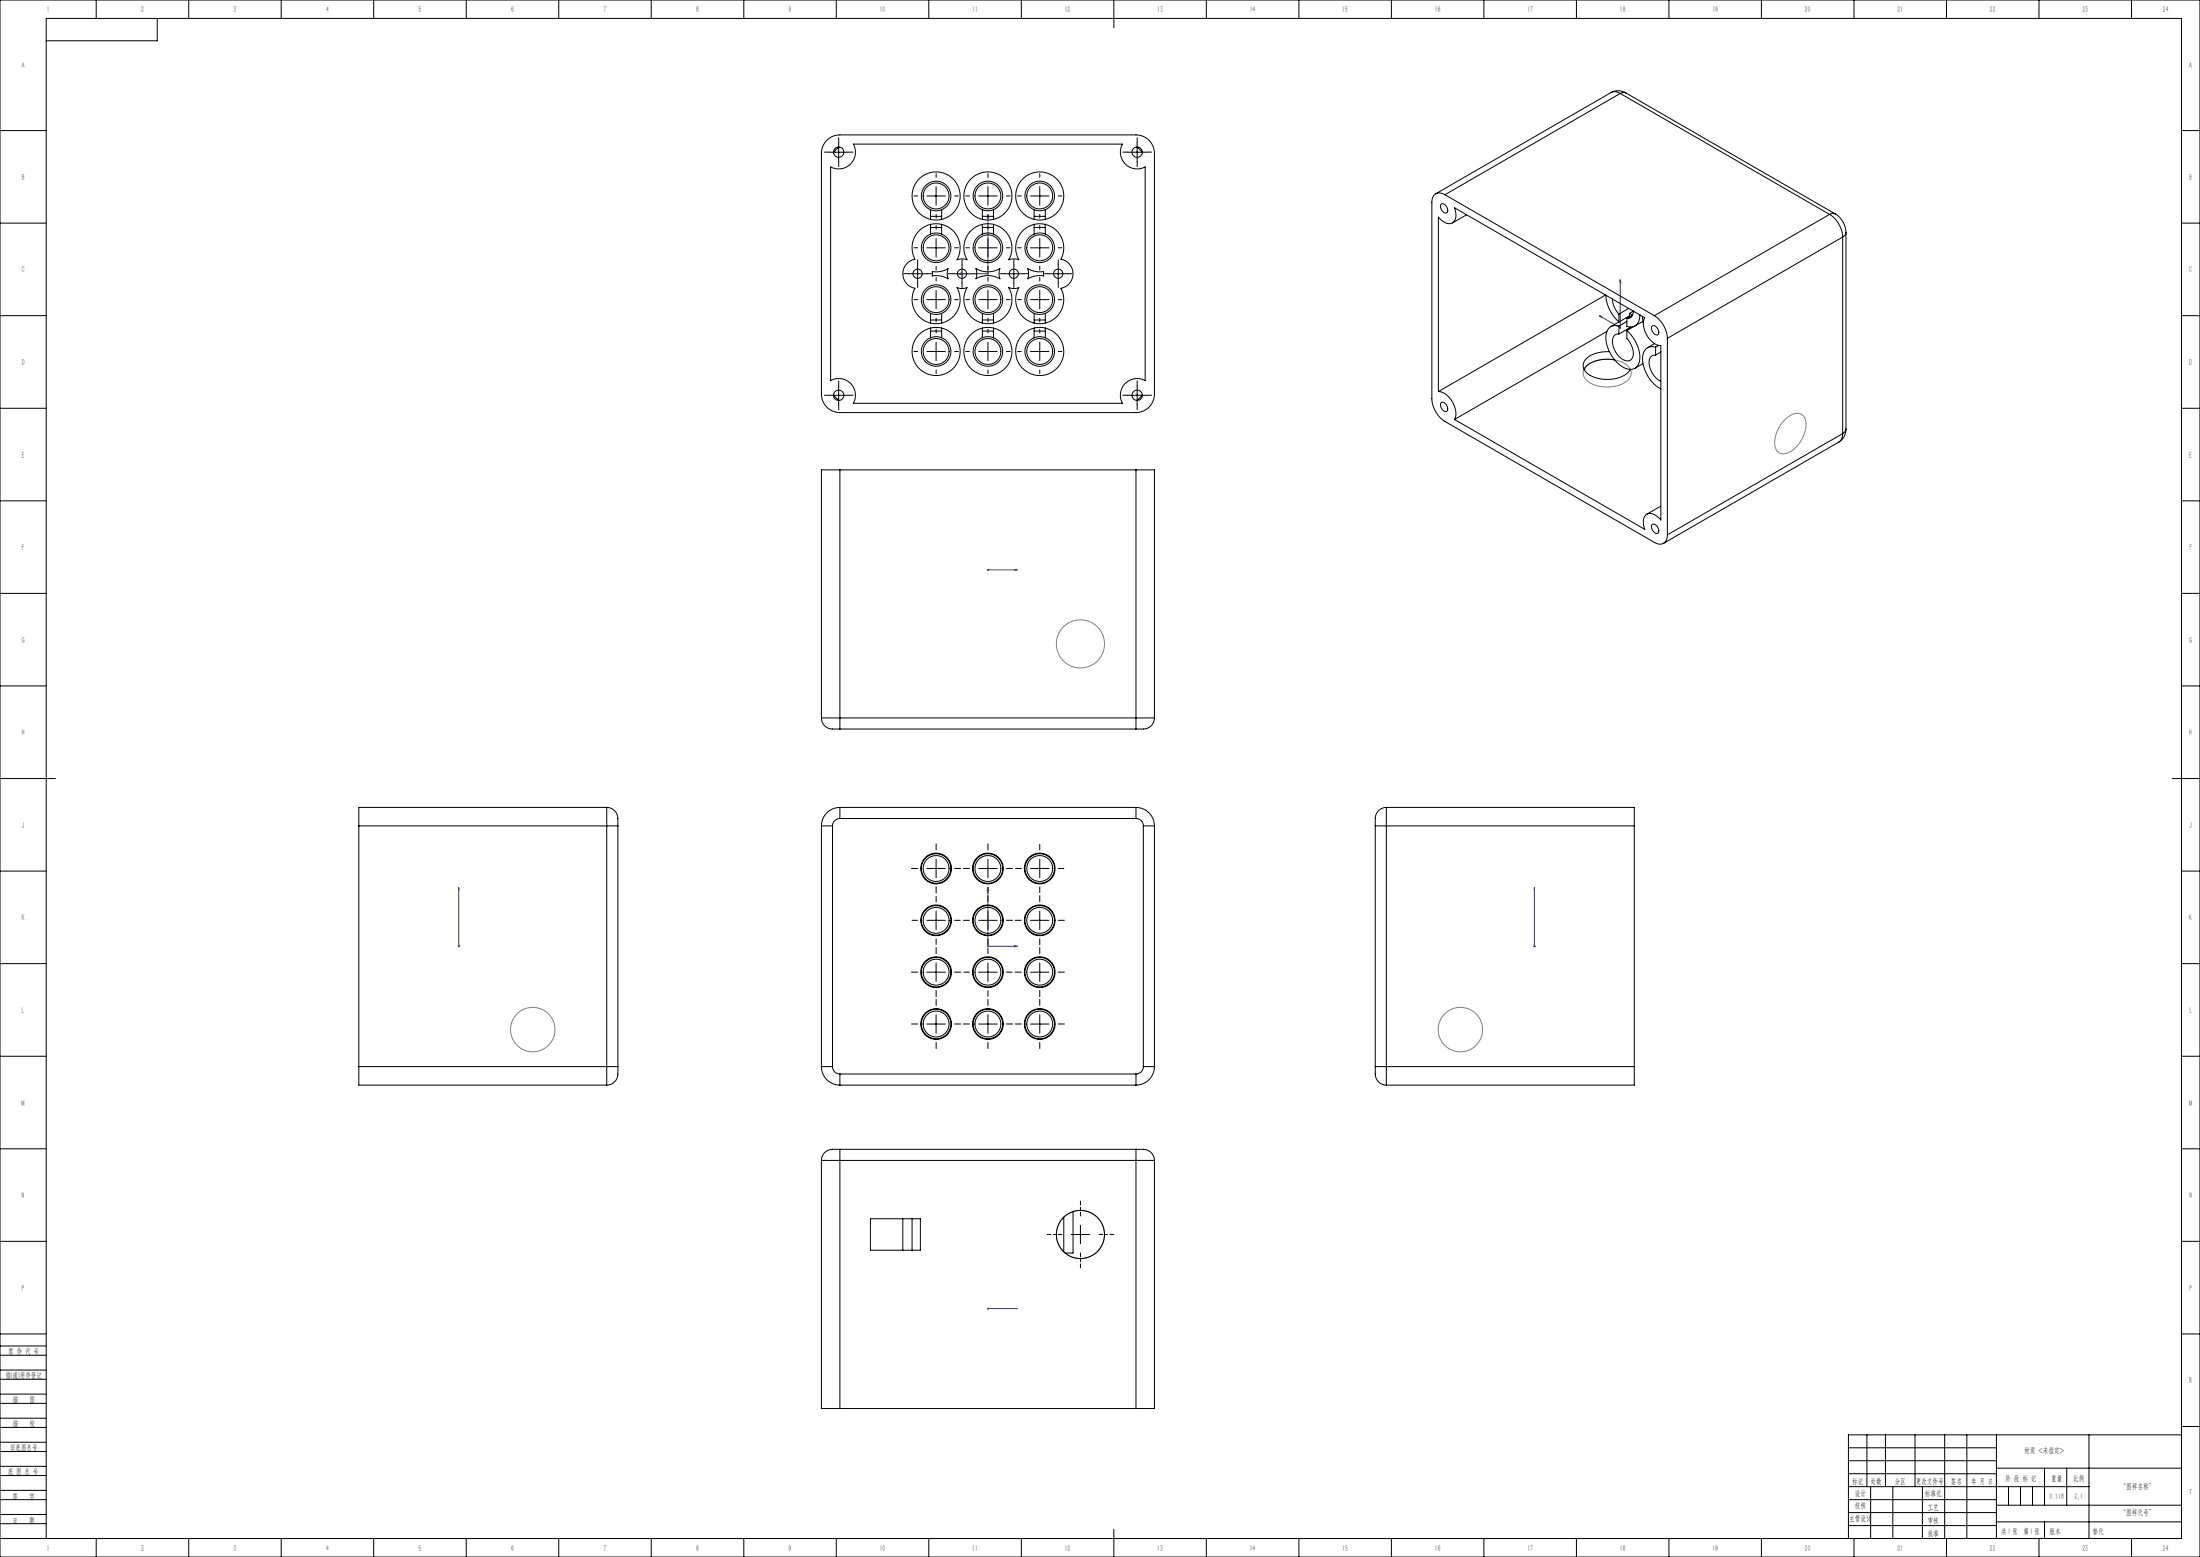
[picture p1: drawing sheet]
<svg xmlns="http://www.w3.org/2000/svg" width="1189mm" height="841mm" viewBox="0 0 1189 841" stroke-linecap="round" stroke-linejoin="round" font-family="sans-serif">
<g fill="none" stroke="#00f" stroke-width=".54">
<path d="M534 116v2zM534 116v32h-16M518 148l2-1v1zM876 151v2l-1-1zM876 151v26l-12-6M864 171h2v1zM534 308h.1M534 308h16M550 308h-2h2M248 479v2v-2M248 479v32M534 479v2z"/>
<path d="M534 479v32h16M829 479v2v-2M829 479v32M248 511v1zM248 511h.1M548 511h2l-2 1zM829 511v1zM829 511h.1M534 707h.1M534 707h16M550 707h-2h2"/>
</g>
<g fill="none" stroke="#808080" stroke-width=".54">
<path d="M533 148h1M534 148h.1M534 147v1M875 177h1M876 177v1M876 177h-1M857 198l5-3 6-1 6 1 5 2a6 6 0 0 1 2 6 6 6 0 0 1-4 4l-4 2h-7l-4-1-4-2a5 5 0 0 1-1-8zM965 227l4-3a5 5 0 0 1 6 1 5 5 0 0 1 1 5l-1 4-2 5-3 4-4 2a5 5 0 0 1-6-1 5 5 0 0 1-1-6l2-6zM533 308h1M534 307v1M247 511h1M248 511h.1"/>
<path d="M248 511v1M533 511h1M534 511h.1M534 511v1M829 511h1M829 511v1M830 511h-1M533 707h1M534 706v1"/>
<circle cx="584" cy="348" r="13"/>
<circle cx="288" cy="556" r="12"/>
<circle cx="789" cy="556" r="12"/>
<circle cx="584" cy="667" r="13"/>
</g>
<g fill="none" stroke="#000" stroke-width=".54" stroke-dasharray="30.5 1.3 1.3 1.3">
<path d="M453 77v-3M615 77v-3M448 82h-3M453 87v3M458 82h3M506 96v-2M534 96v-2M562 96v-2M610 82h-3M615 87v3M620 82h2M496 106h-2"/>
<path d="M506 116v2M516 106h2M524 106h-2M534 116v2M544 106h2M552 106h-2M562 116v2M572 106h2M496 134h-2M506 124v-2M516 134h2M524 134h-2"/>
<path d="M534 124v-2M544 134h2M552 134h-2M562 124v-2M572 134h2M491 148h-3M496 143v-3M496 153v2M501 148h2M506 152v-2M506 144v2M515 148h-3"/>
<path d="M520 143v-3M520 153v2M525 148h2M534 152v-2M534 144v2M543 148h-3M548 143v-3M548 153v2M553 148h2M562 144v2M562 152v-2M567 148h-3"/>
<path d="M572 143v-3M572 153v2M577 148h2M496 162h-2M506 172v2M506 180v-2M516 162h2M524 162h-2M534 172v2M534 180v-2M544 162h2M552 162h-2"/>
<path d="M562 180v-2M562 172v2M572 162h2M496 190h-2M506 200v2M516 190h2M524 190h-2M534 200v2M544 190h2M552 190h-2M562 200v2M572 190h2"/>
<path d="M448 213h-3M453 208v-2M453 218v3M458 213h3M610 213h-3M615 208v-2M615 218v3M620 213h2M506 459v-3M534 459v-3M562 459v-3M496 469h-3"/>
<path d="M506 479v3M516 469h3M524 469h-3M534 479v3M544 469h3M552 469h-3M562 479v3M572 469h3M496 497h-3M506 487v-3M516 497h3M524 497h-3"/>
<path d="M534 487v-3M544 497h3M552 497h-3M562 487v-3M572 497h3M506 507v3M506 515v-3M534 515v-3M534 507v3M562 507v3M562 515v-3M496 525h-3"/>
<path d="M506 535v3M516 525h3M524 525h-3M534 535v3M544 525h3M552 525h-3M562 535v3M572 525h3M496 553h-3M506 543v-3M516 553h3M524 553h-3"/>
<path d="M534 543v-3M544 553h3M552 553h-3M562 543v-3M572 553h3M506 563v3M534 563v3M562 563v3"/>
</g>
<g fill="none" stroke="#000" stroke-width=".54">
<path d="M0 0h1189v841h-1189zM52 0v10M85 10v12h-60M102 0v10M152 0v10M202 0v10M252 0v10M302 0v10M352 0v10M402 0v10M452 0v10M502 0v10"/>
<path d="M552 0v10M602 0v15M652 0v10M702 0v10M752 0v10M802 0v10M852 0v10M902 0v10M952 0v10M1002 0v10M1052 0v10M1102 0v10"/>
<path d="M1152 0v10M0 71h25M453 77v10M615 77v10M1179 71h10M448 82h10M610 82h10M501 106h10M506 101v10M529 106h10M534 101v10M557 106h10"/>
<path d="M562 101v10M0 121h25M501 134h10M506 129v10M529 134h10M534 129v10M557 134h10M562 129v10M1179 121h10M491 148h10M496 143v10M506 157v10"/>
<path d="M515 148h10M520 143v10M534 157v10M543 148h10M548 143v10M562 157v10M567 148h10M572 143v10M0 171h25M501 162h10M529 162h10M557 162h10"/>
<path d="M1179 171h10M501 190h10M506 185v10M529 190h10M534 185v10M557 190h10M562 185v10M448 214h10M453 209v10M610 214h10M615 209v10M0 221h25"/>
<path d="M1179 221h10M0 271h25M1179 271h10M0 321h25M1179 321h10M0 371h25M1179 371h10M0 421h30M1174 421h15M0 471h25M501 469h10M506 464v10"/>
<path d="M529 469h10M534 464v10M557 469h10M562 464v10M1179 471h10M501 497h10M506 492v10M529 497h10M534 492v10M557 497h10M562 492v10M0 521h25"/>
<path d="M501 525h10M506 520v10M529 525h10M534 520v10M557 525h10M562 520v10M1179 521h10M501 553h10M506 548v10M529 553h10M534 548v10M557 553h10"/>
<path d="M562 548v10M0 571h25M1179 571h10M0 621h25M1179 621h10M0 671h25M579 667h10M584 662v10M1179 671h10M0 732h25M0 727h25M0 721h25"/>
<path d="M1179 721h10M0 745h25M0 740h25M0 758h25M0 753h25M0 771h25M0 766h25M0 779h25M1009 775v28M1019 775v28M1035 775v28M1051 775v56"/>
<path d="M1063 775v56M1079 775v56M1129 775v56M1179 771h10M1179 775h-180v56M0 784h25M0 797h25M0 792h25M999 782h80M999 789h80M999 796h80M1079 793h100"/>
<path d="M1105 793v20M1117 793v20M0 810h25M0 805h25M0 818h25M999 810h80M999 803h130M999 817h80M1011 803v28M1023 803v28M1039 803v28M1079 813h100"/>
<path d="M1085 803v10M1092 803v10M1098 803v10M0 823h25M0 831h1179v-821h-1154v821M52 831v10M102 831v10M152 831v10M202 831v10M252 831v10M302 831v10M352 831v10"/>
<path d="M402 831v10M452 831v10M502 831v10M552 831v10M602 826v15M652 831v10M702 831v10M752 831v10M802 831v10M852 831v10M902 831v10M952 831v10"/>
<path d="M999 824h80M1002 831v10M1052 831v10M1079 822h100M1102 831v10M1105 822v9M1152 831v10"/>
</g>
<path d="M584 657v-8M574 667h-8M584 677v8M594 667h8" fill="none" stroke="#000" stroke-width=".54" stroke-dasharray="30.5 1.3 1.3 1.3" stroke-dashoffset="28.4"/>
<path d="M548 308h2zM548 511h2l-2 1zM534 479v2zM518 148h2v-1zM534 116v2zM864 171l2 1v-1zM876 151l-1 1 1 1zM829 511v1zM829 479v2zM248 511v1zM248 479v2zM548 707h2z" fill="#00f"/>
<g fill="none" stroke="#000" stroke-width=".54">
<path d="M871 50a8 8 0 0 1 8 0M871 50h2h3M871 50l-95 55M876 50l-95 55M876 50l113 66M879 50h-3M879 50l113 66M447 75l3-1 4-1h160a10 10 0 0 1 10 10v130a10 10 0 0 1-10 10h-160a10 10 0 0 1-10-10v-130l1-4zM454 79l-4 3M461 78h146a9 9 0 0 0 1 11 9 9 0 0 0 11 1v116a9 9 0 0 0-11 1 9 9 0 0 0-1 11h-146a9 9 0 0 0-1-11 9 9 0 0 0-11-1v-116a9 9 0 0 0 11-1 9 9 0 0 0 1-11zM614 79l3 3M503 119a13 13 0 0 1-8-20 13 13 0 0 1 22 0 13 13 0 0 1-8 20"/>
<path d="M503 113a8 8 0 0 1-3-12 8 8 0 0 1 12 0 8 8 0 0 1-3 12M503 119h6M503 113l3 1 3-1M503 113v6M503 117h6M509 113v6M531 113a8 8 0 0 1-3-12 8 8 0 0 1 12 0 8 8 0 0 1-3 12M531 119a13 13 0 0 1-8-20 13 13 0 0 1 22 0 13 13 0 0 1-8 20M531 119h6M531 113l3 1 3-1M531 113v6M531 117h6"/>
<path d="M537 113v6M559 113a8 8 0 0 1-3-12 8 8 0 0 1 12 0 8 8 0 0 1-3 12M559 119a13 13 0 0 1-8-20 13 13 0 0 1 22 0 13 13 0 0 1-8 20M559 119h6M559 113l3 1 3-1M559 113v6M559 117h6M565 113v6M779 110a2.8 2.8 0 0 1 3 2 2.8 2.8 0 0 1-1 3 4 4 0 0 1-2-5zM781 105a4 4 0 0 0-5 0 4 4 0 0 0-2 4v106a16 16 0 0 0 7 13l113 65a4 4 0 0 0 5 0 4 4 0 0 0 2-4M781 105l113 66M793 116l-8 4"/>
<path d="M989 116a15 15 0 0 1 7 12M989 116l-95 55M992 116a12 12 0 0 1 6 10M992 116l-2-1-1 1M503 126a8 8 0 0 0-3 13 8 8 0 0 0 12 0 8 8 0 0 0-3-13M503 121a13 13 0 0 0-9 19 8 8 0 0 0-6 8 8 8 0 0 0 6 8 13 13 0 0 0 9 18M503 121h6M503 126h3h3M503 121v5M503 123h6M509 121a13 13 0 0 1 8 19h3h3a13 13 0 0 1 8-19M509 121v5"/>
<path d="M531 126a8 8 0 0 0-3 13 8 8 0 0 0 12 0 8 8 0 0 0-3-13M531 121h6M531 126h3h3M531 121v5M531 123h6M537 121a13 13 0 0 1 8 19h3h3a13 13 0 0 1 8-19M537 121v5M559 126a8 8 0 0 0-3 13 8 8 0 0 0 12 0 8 8 0 0 0-3-13M559 121h6M559 126h3h3M559 121v5M559 123h6"/>
<path d="M565 121a13 13 0 0 1 8 19 8 8 0 0 1 7 8 8 8 0 0 1-7 8 13 13 0 0 1-8 18M565 121v5M996 128l-95 55M996 128v106M998 126l-2 2M998 126v106M504 147a13 13 0 0 0 8-2v3v3a13 13 0 0 0-8-2zM527 145a13 13 0 0 0 13 0v3v3a13 13 0 0 0-13 0l1-3zM555 145a13 13 0 0 0 9 2v2a13 13 0 0 0-9 2l1-2zM868 159l-91 53M868 159a20 20 0 0 0 7 15M503 169a8 8 0 0 1-3-12 8 8 0 0 1 12 0 8 8 0 0 1-3 12"/>
<path d="M503 177a13 13 0 0 0-8 20 13 13 0 0 0 22 0 13 13 0 0 0-8-20M503 177h6M503 174h6M503 169l3 1 3-1M503 169v5M503 177v5M503 173h6M503 179h6M509 174a13 13 0 0 0 8-19l2 1 4-1a13 13 0 0 0 8 19M509 169v5M509 177v5M531 169a8 8 0 0 1-3-12 8 8 0 0 1 12 0 8 8 0 0 1-3 12"/>
<path d="M531 177a13 13 0 0 0-8 20 13 13 0 0 0 22 0 13 13 0 0 0-8-20M531 177h6M531 174h6M531 169l3 1 3-1M531 169v5M531 177v5M531 173h6M531 179h6M537 174a13 13 0 0 0 8-19l2 1 4-1a13 13 0 0 0 8 19M537 169v5M537 177v5M559 169a8 8 0 0 1-3-12 8 8 0 0 1 12 0 8 8 0 0 1-3 12"/>
<path d="M559 177a13 13 0 0 0-8 20 13 13 0 0 0 22 0 13 13 0 0 0-8-20M559 174h6M559 177h6M559 169l3 1 3-1M559 169v5M559 177v5M559 173h6M559 179h6M565 169v5M565 177v5M868 179l-82 48M871 162a13 13 0 0 0 4 8"/>
<path d="M875 176a6 6 0 0 0-6 2 6 6 0 0 0-1 6 18 18 0 0 0 13 16 6 6 0 0 0 5-8 21 21 0 0 0-7-13M875 174l-4 2M875 170v4M875 176v4M879 179a9 9 0 0 0 2 7 6 6 0 0 1-1 9 10 10 0 0 1-8-14l3-1M879 174l-4 2M880 167l-5 3M881 169l2-1a3 3 0 0 1-4 4M881 171l-6 3M881 171h.1M881 169l1 1-3 2M881 169v2"/>
<path d="M881 177l-6 3M883 176l-4 3M886 170a5 5 0 0 1-7 6v-4M888 171v3M888 174l-4 2M893 176a2.8 2.8 0 0 1 3 2 2.8 2.8 0 0 1 0 3 4 4 0 0 1-3-5zM894 171a16 16 0 0 1 7 12M503 182a8 8 0 0 0-3 13 8 8 0 0 0 12 0 8 8 0 0 0-3-13M503 182h3h3M531 182a8 8 0 0 0-3 13 8 8 0 0 0 12 0 8 8 0 0 0-3-13M531 182h3h3M559 182a8 8 0 0 0-3 13 8 8 0 0 0 12 0 8 8 0 0 0-3-13"/>
<path d="M559 182h3h3M870 190a14 14 0 0 0-14 6 7 7 0 0 0 6 8 17 17 0 0 0 19-4M873 194a16 16 0 0 0-17 6M888 196l-4 3M894 186l-4 2M895 188a6 6 0 0 0-6 1 6 6 0 0 0-1 6 20 20 0 0 0 10 15M895 192a4 4 0 0 0-3 6 12 12 0 0 0 6 8M895 188v4M896 187l-1 1M898 190l-3 2M901 183v106M450 213l4 3"/>
<path d="M617 213l-3 3M777 212v-95a6 6 0 0 0 8 3 7 7 0 0 0 1-8l103 60a12 12 0 0 0 9 15v94a6 6 0 0 0-9-2l-1 3 1 4-103-59M777 212a12 12 0 0 1 9 15M779 218a2.8 2.8 0 0 1 3 1 2.8 2.8 0 0 1-1 3 4 4 0 0 1-2-4zM994 239l-95 54M996 234l-1 3-1 2M996 234l-95 55M998 232a8 8 0 0 1-4 7M998 232l-2 2M454 254h-10v134M454 254h160M454 254v134"/>
<path d="M614 254h10v134M614 254v134M898 273l-8 5M893 283a2.8 2.8 0 0 1 3 2 2.8 2.8 0 0 1 0 3 4 4 0 0 1-3-5zM444 388h10M444 388a7 7 0 0 0 9 6h1M454 388v6M454 388h160M454 394h160M614 388h10M614 388v6M624 388a7 7 0 0 1-9 6h-1"/>
<path d="M328 436v10M328 436a7 7 0 0 1 6 9v1M328 436h-134v10M454 436a10 10 0 0 0-10 10M454 436v6M454 436h160M614 436v6M614 436a10 10 0 0 1 10 10M749 436a7 7 0 0 0-6 9v1M749 436v10M749 436h134v10M194 446h134"/>
<path d="M194 446v130M328 446h6M328 446v130M334 446v130M444 446h6M444 446v130M450 446v130M454 442a4 4 0 0 0-4 4M454 442h160M614 442a4 4 0 0 1 4 4M618 446h6M618 446v130"/>
<path d="M624 446v130M743 446h6M743 446v130M749 446v130M749 446h134M883 446v130M194 576v10h134M194 576h134M328 576v10M328 576h6M334 576v3a6 6 0 0 1-6 7M444 576a10 10 0 0 0 10 10"/>
<path d="M444 576h6M450 576a4 4 0 0 0 4 4M618 576a4 4 0 0 1-4 4M618 576h6M624 576a10 10 0 0 1-10 10M743 576v3a6 6 0 0 0 6 7M743 576h6M749 576v10M749 576h134M883 576v10h-134M454 580v6M454 580h160"/>
<path d="M454 586h160M614 580v6M444 627h10M444 627v134h10M454 621v6M454 621h-3a6 6 0 0 0-7 6M454 627v134M454 627h160M454 621h160M614 621v6M614 627h10M614 621h3a6 6 0 0 1 7 6"/>
<path d="M614 627v134M624 627v134h-10M470 658h27v17h-27zM488 658v17M493 658v17M575 657v19M580 654v23h-4M454 761h160"/>
<circle cx="453" cy="82" r="2.8"/>
<circle cx="615" cy="82" r="2.8"/>
<circle cx="506" cy="106" r="7"/>
<circle cx="534" cy="106" r="7"/>
<circle cx="562" cy="106" r="7"/>
<circle cx="506" cy="134" r="7"/>
<circle cx="534" cy="134" r="7"/>
<circle cx="562" cy="134" r="7"/>
<circle cx="496" cy="148" r="2.5"/>
<circle cx="520" cy="148" r="2.5"/>
<circle cx="548" cy="148" r="2.5"/>
<circle cx="572" cy="148" r="2.5"/>
<circle cx="506" cy="162" r="7"/>
<circle cx="534" cy="162" r="7"/>
<circle cx="562" cy="162" r="7"/>
<circle cx="506" cy="190" r="7"/>
<circle cx="534" cy="190" r="7"/>
<circle cx="562" cy="190" r="7"/>
<circle cx="453" cy="214" r="2.8"/>
<circle cx="615" cy="214" r="2.8"/>
<circle cx="506" cy="469" r="8"/>
<circle cx="506" cy="469" r="7"/>
<circle cx="534" cy="469" r="7"/>
<circle cx="534" cy="469" r="8"/>
<circle cx="562" cy="469" r="8"/>
<circle cx="562" cy="469" r="7"/>
<circle cx="506" cy="497" r="8"/>
<circle cx="506" cy="497" r="7"/>
<circle cx="534" cy="497" r="7"/>
<circle cx="534" cy="497" r="8"/>
<circle cx="562" cy="497" r="8"/>
<circle cx="562" cy="497" r="7"/>
<circle cx="506" cy="525" r="8"/>
<circle cx="506" cy="525" r="7"/>
<circle cx="534" cy="525" r="7"/>
<circle cx="534" cy="525" r="8"/>
<circle cx="562" cy="525" r="8"/>
<circle cx="562" cy="525" r="7"/>
<circle cx="506" cy="553" r="8"/>
<circle cx="506" cy="553" r="7"/>
<circle cx="534" cy="553" r="7"/>
<circle cx="534" cy="553" r="8"/>
<circle cx="562" cy="553" r="7"/>
<circle cx="562" cy="553" r="8"/>
<circle cx="584" cy="667" r="13"/>
</g>
<g font-size="4.4">
<text x="25" y="7">1</text>
<text x="76" y="7">2</text>
<text x="126" y="7">3</text>
<text x="176" y="7">4</text>
<text x="226" y="7">5</text>
<text x="276" y="7">6</text>
<text x="326" y="7">7</text>
<text x="376" y="7">8</text>
<text x="426" y="7">9</text>
<text x="475" y="7">10</text>
<text x="525" y="7">11</text>
<text x="575" y="7">12</text>
<text x="625" y="7">13</text>
<text x="675" y="7">14</text>
<text x="725" y="7">15</text>
<text x="775" y="7">16</text>
<text x="825" y="7">17</text>
<text x="875" y="7">18</text>
<text x="925" y="7">19</text>
<text x="975" y="7">20</text>
<text x="1025" y="7">21</text>
<text x="1075" y="7">22</text>
<text x="1125" y="7">23</text>
<text x="1169" y="7">24</text>
<text x="12" y="37">A</text>
<text x="1183" y="37">A</text>
<text x="12" y="97">B</text>
<text x="1183" y="97">B</text>
<text x="12" y="147">C</text>
<text x="1183" y="147">C</text>
<text x="12" y="197">D</text>
<text x="1183" y="197">D</text>
<text x="12" y="247">E</text>
<text x="1183" y="247">E</text>
<text x="12" y="297">F</text>
<text x="1183" y="297">F</text>
<text x="12" y="347">G</text>
<text x="1183" y="347">G</text>
<text x="12" y="397">H</text>
<text x="1183" y="397">H</text>
<text x="12" y="447">J</text>
<text x="1183" y="447">J</text>
<text x="12" y="497">K</text>
<text x="1183" y="497">K</text>
<text x="12" y="547">L</text>
<text x="1183" y="547">L</text>
<text x="12" y="597">M</text>
<text x="1183" y="597">M</text>
<text x="12" y="647">N</text>
<text x="1183" y="647">N</text>
<text x="12" y="697">P</text>
<text x="1183" y="697">P</text>
<text x="4" y="731">零 件 代 号</text>
<text x="3" y="744">借(通)用件登记</text>
<text x="1183" y="747">R</text>
<text x="7" y="757">描</text>
<text x="16" y="757">图</text>
<text x="7" y="771">描</text>
<text x="16" y="771">校</text>
<text x="5" y="783">旧底图总号</text>
<text x="1094" y="785">材质 &lt;未指定&gt;</text>
<text x="4" y="796">底 图 总 号</text>
<text x="1001" y="801">标记</text>
<text x="1011" y="801">处数</text>
<text x="1024" y="801">分区</text>
<text x="1035" y="801">更改文件号</text>
<text x="1054" y="801">签名</text>
<text x="1065" y="801">年 月 日</text>
<text x="1084" y="800">阶 段 标 记</text>
<text x="1109" y="800">重量</text>
<text x="1120" y="800">比例</text>
<text x="7" y="809">签</text>
<text x="16" y="809">字</text>
<text x="1002" y="808">设计</text>
<text x="1040" y="808">标准化</text>
<text x="1108" y="809">0.118</text>
<text x="1146" y="804">“图样名称”</text>
<text x="1183" y="807">T</text>
<text x="1002" y="815">校核</text>
<text x="1042" y="815">工艺</text>
<text x="999" y="822">主管设计</text>
<text x="1146" y="818">“图样代号”</text>
<text x="7" y="822">日</text>
<text x="16" y="822">期</text>
<text x="1042" y="822">审核</text>
<text x="1042" y="829">批准</text>
<text x="1082" y="828">共 张 第 张</text>
<text x="1085" y="828">1</text>
<text x="1097" y="828">1</text>
<text x="1108" y="828">版本</text>
<text x="25" y="838">1</text>
<text x="76" y="838">2</text>
<text x="126" y="838">3</text>
<text x="176" y="838">4</text>
<text x="226" y="838">5</text>
<text x="276" y="838">6</text>
<text x="326" y="838">7</text>
<text x="376" y="838">8</text>
<text x="426" y="838">9</text>
<text x="475" y="838">10</text>
<text x="525" y="838">11</text>
<text x="575" y="838">12</text>
<text x="625" y="838">13</text>
<text x="675" y="838">14</text>
<text x="725" y="838">15</text>
<text x="775" y="838">16</text>
<text x="825" y="838">17</text>
<text x="875" y="838">18</text>
<text x="925" y="838">19</text>
<text x="975" y="838">20</text>
<text x="1025" y="838">21</text>
<text x="1075" y="838">22</text>
<text x="1125" y="838">23</text>
<text x="1169" y="838">24</text>
</g>
<g font-size="4.4" fill="#0a0605">
<text x="1121" y="809">2:1</text>
<text x="1131" y="828">替代</text>
</g>
</svg>
